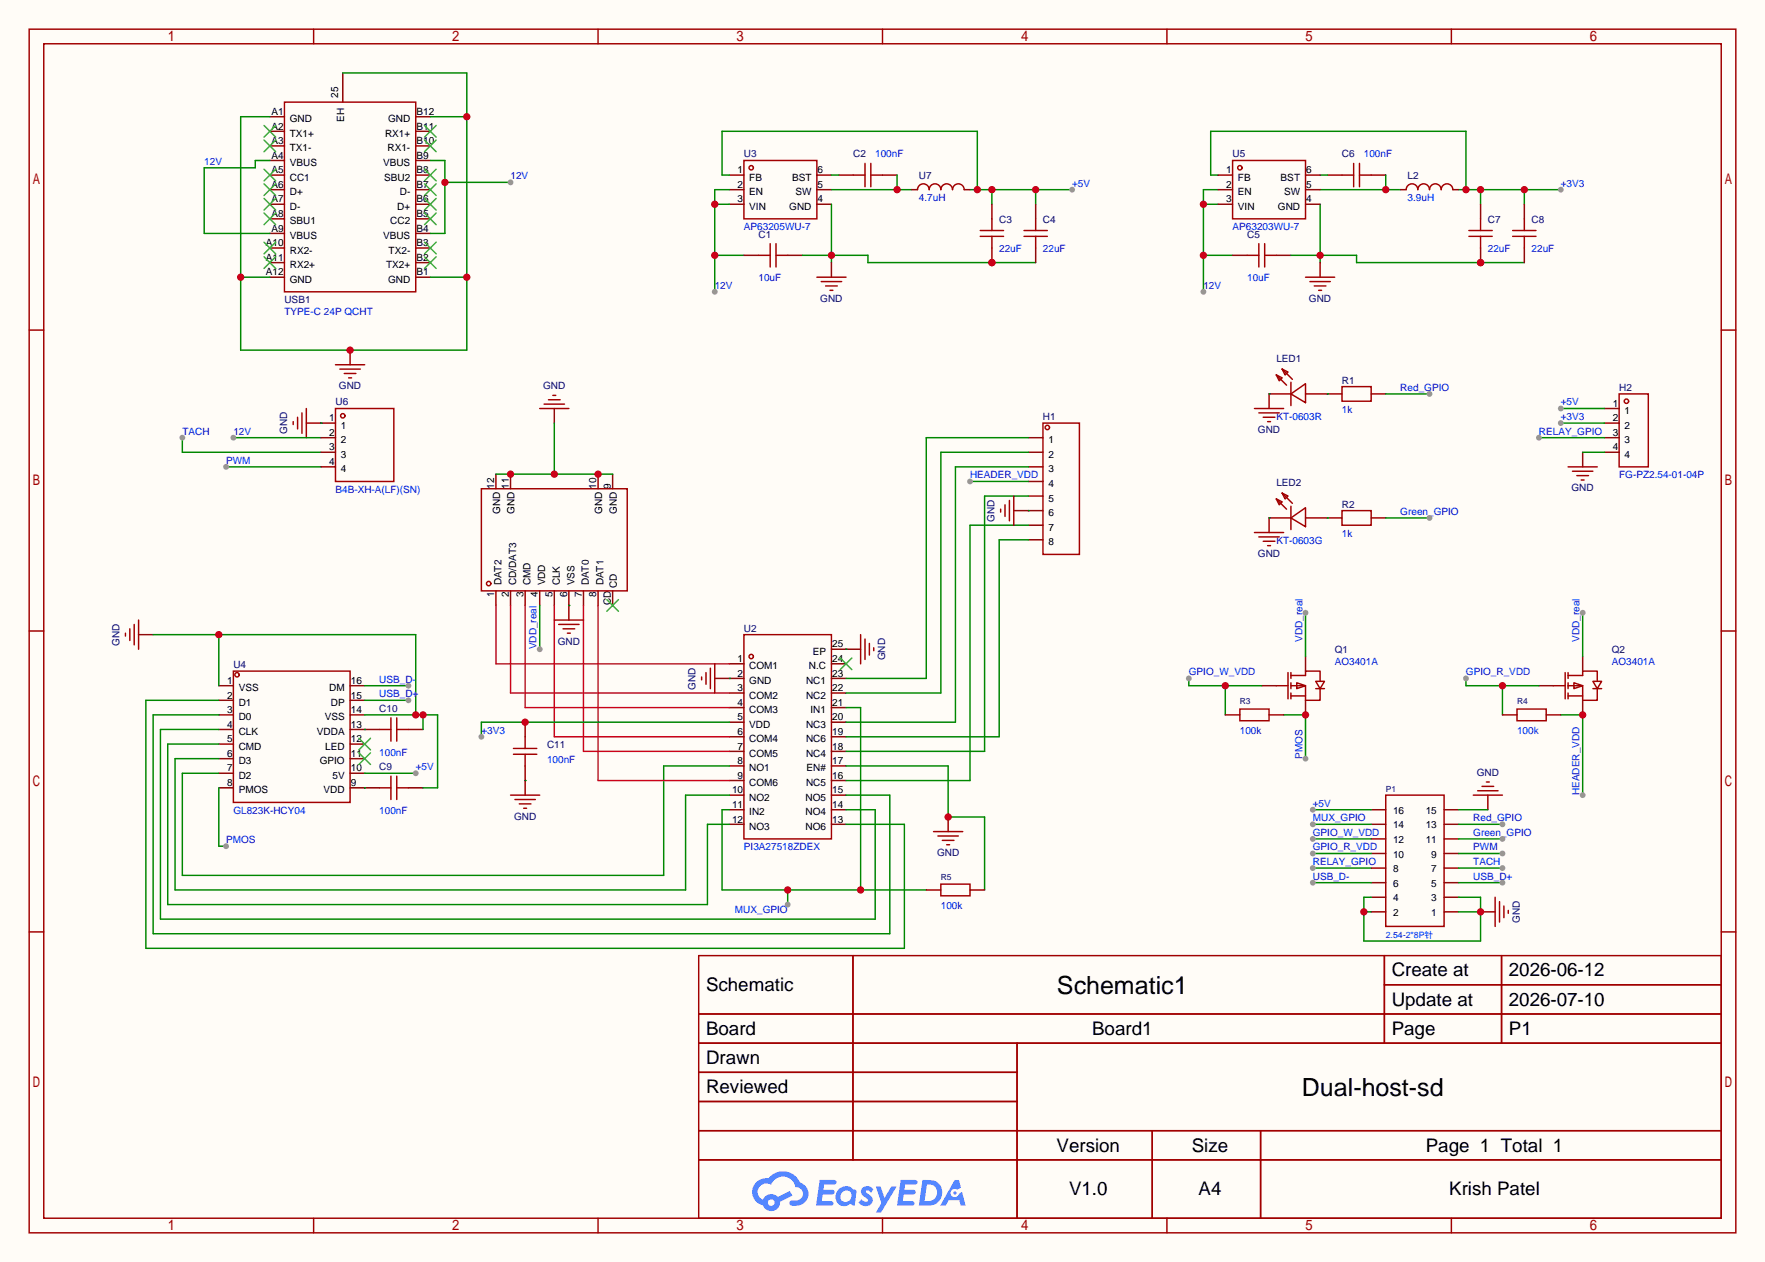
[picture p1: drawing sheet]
<svg xmlns="http://www.w3.org/2000/svg" width="307mm" height="220mm" viewBox="0 0 307 220" stroke-linecap="round" stroke-linejoin="round" font-family="sans-serif">
<path d="M0 0h307.3v219.7h-307.3z" fill="#fffcf7"/>
<g fill="none" stroke="#a10000" stroke-width=".25">
<path d="M5.1 5.1h297.2v209.5h-297.2zM7.6 7.6h292.1v204.5h-292.1zM54.6 5.1v2.5M104.1 5.1v2.5M153.7 5.1v2.5M203.2 5.1v2.5M252.7 5.1v2.5M5.1 57.5h2.5M299.7 57.5h2.6M5.1 109.9h2.5M299.7 109.9h2.6M5.1 162.2h2.5"/>
<path d="M121.7 166.4h178v45.7h-178zM121.7 176.5h178M148.5 166.4v35.5M241.1 166.4v15.2M241.1 171.4h58.6M261.5 166.4v15.2M299.7 162.2h2.6M121.7 181.6h178M121.7 186.7h55.4M121.7 196.8h178M121.7 191.8h55.4M177.1 181.6v30.5"/>
<path d="M200.6 196.8v15.3M219.5 196.8v15.3M54.6 212.1v2.5M104.1 212.1v2.5M121.7 201.9h178M153.7 212.1v2.5M203.2 212.1v2.5M252.7 212.1v2.5"/>
</g>
<g fill="#5487ff">
<path d="M150.2 206.8a1.3 1.3 0 0 1 1.9 .3l-.4 .6a.54 .54 0 0 0-.9-.3l.1 .3a1.58 1.58 0 0 1 1 1.5 1.43 1.43 0 0 1-2.4 .2l.5-.6a.64 .64 0 0 0 .5 .4 .64 .64 0 0 0 .7-.2l-.2-.3a1.6 1.6 0 0 1-1.1-1.5z"/>
<path d="M152.5 206.6h.8l.7 2 1.2-2h.9l-2.7 4.5h-.9l1-1.6z"/>
<path d="M142.7 205.4h1.7a1.31 1.31 0 0 1 1.2 .2 .4 .4 0 0 1-.3 .6h-1.8l-.1 .9h1.6a.4 .4 0 0 1 .4 .5 .4 .4 0 0 1-.5 .3h-1.6l-.2 1.2h.8a1.23 1.23 0 0 1 1.2 .2 .39 .39 0 0 1-.4 .6h-2.6z"/>
<path d="M156.8 205.4h1.7a1.32 1.32 0 0 1 1.2 .2 .39 .39 0 0 1-.3 .6h-1.8l-.1 .9h1.6a.4 .4 0 0 1 .4 .5 .4 .4 0 0 1-.4 .3h-1.7l-.2 1.2h.8a1.23 1.23 0 0 1 1.2 .2 .39 .39 0 0 1-.4 .6h-2.6z"/>
<path d="M166.2 205.4h.8l.3 1.4-.6 .3a.75 .75 0 0 0-1.1 .3 .75 .75 0 0 0 .5 1.1 .75 .75 0 0 0 .9-.7l.5-.3 .6 2.4h-.8l-.3-1h-1.8l-.5 1h-1z"/>
<path d="M160.6 205.4l-.6 4.5h1.4a2.27 2.27 0 0 0 2.7-2.3 2.27 2.27 0 0 0-2.7-2.2zM161.4 206.2a1.5 1.5 0 0 1 1.8 1.5 1.5 1.5 0 0 1-1.9 1.4h-.3z"/>
<path d="M146.1 207.1a1.62 1.62 0 0 0-.4 2.1 1.62 1.62 0 0 0 2 .6l.3-.3 .4 .3 .4 .1 .3-2.5-.1-.2-.5-.1a1.58 1.58 0 0 0-2.4 0zM146.7 207.6a.96 .96 0 0 1 1.4 0 .96 .96 0 0 1-.2 1.4 .95 .95 0 0 1-1.4 0 .95 .95 0 0 1 .2-1.4z"/>
<path d="M131.7 205.8a2.37 2.37 0 0 0 1.1 4 1.54 1.54 0 0 0 1.8 1 1.54 1.54 0 0 0 1.2-1.6l2.2-1.1-.5-.7-2 1a1.57 1.57 0 0 0-2.7 .5 1.5 1.5 0 0 1-.7-2.1 1.5 1.5 0 0 1 2.2-.5 2.23 2.23 0 0 1 2.3-1.5 2.23 2.23 0 0 1 2 1.9 1.16 1.16 0 0 1 1.2 1.1 1.16 1.16 0 0 1-1.1 1.2h-.7a.47 .47 0 0 0-.5 .4 .47 .47 0 0 0 .4 .5 2.23 2.23 0 0 0 2.3-.6 2.23 2.23 0 0 0 .4-2.3 2.16 2.16 0 0 0-1.3-1.1 3.2 3.2 0 0 0-5.5-.8l-1.1 .1zM133.7 209.4a.6 .6 0 0 1 1.2 0 .6 .6 0 0 1-1.2 0z"/>
<circle cx="166.3" cy="207.7" r=".28"/>
</g>
<g fill="none" stroke="#870000" stroke-width=".25">
<path d="M59.7 12.7v5.1M47 38.1h2.5M47 35.6h2.5M47 33h2.5M47 30.5h2.5M47 27.9h2.5M47 25.4h2.5M47 22.9h2.5M47 20.3h2.5M72.4 38.1h2.5M72.4 35.6h2.5M72.4 33h2.5"/>
<path d="M72.4 30.5h2.5M72.4 27.9h2.5M72.4 25.4h2.5M72.4 22.9h2.5M72.4 20.3h2.5M47 48.3h2.5M47 45.7h2.5M47 43.2h2.5M47 40.6h2.5M72.4 48.3h2.5M72.4 45.7h2.5M72.4 43.2h2.5"/>
<path d="M72.4 40.6h2.5M61 61v2.5M179.1 76.2h2.5M179.1 78.7h2.5M86.4 82.5v2.6M88.9 82.5v2.6M104.1 82.5v2.6M106.7 82.5v2.6M179.1 81.3h2.5M179.1 83.8h2.5M179.1 86.4h2.5M179.1 88.9h2.5"/>
<path d="M179.1 91.4h2.5M179.1 94h2.5M86.4 102.9v2.5M88.9 102.9v2.5M91.4 102.9v2.5M94 102.9v2.5M96.5 102.9v2.5M99.1 102.9v2.5M101.6 102.9v2.5M104.1 102.9v2.5M106.7 102.9v2.5M127 115.6h2.5"/>
<path d="M127 118.1h2.5M144.8 115.6h2.5M144.8 118.1h2.5M144.8 113h2.5M127 120.6h2.5M127 123.2h2.5M127 125.7h2.5M127 128.3h2.5M127 130.8h2.5M127 133.3h2.5M127 135.9h2.5M127 138.4h2.5"/>
<path d="M144.8 120.6h2.5M144.8 123.2h2.5M144.8 125.7h2.5M144.8 128.3h2.5M144.8 130.8h2.5M144.8 133.3h2.5M144.8 135.9h2.5M144.8 138.4h2.5M127 141h2.5M127 143.5h2.5M144.8 141h2.5M144.8 143.5h2.5"/>
</g>
<g fill="none" stroke="#3c3" stroke-width=".25">
<path d="M46 37.1l2 2M46 34.5l2 2.1M46 32l2 2M46 29.5l2 2M46 24.4l2 2M46 21.8l2 2.1M48 37.1l-2 2M48 34.5l-2 2.1M48 32l-2 2M48 29.5l-2 2M48 24.4l-2 2M48 21.8l-2 2.1"/>
<path d="M73.9 21.8l2 2.1M73.9 24.4l2 2M73.9 29.5l2 2M73.9 32l2 2M73.9 34.5l2 2.1M73.9 37.1l2 2M75.9 21.8l-2 2.1M75.9 24.4l-2 2M75.9 29.5l-2 2M75.9 32l-2 2M75.9 34.5l-2 2.1M75.9 37.1l-2 2"/>
<path d="M46 44.7l2 2M46 42.2l2 2M48 44.7l-2 2M48 42.2l-2 2M73.9 42.2l2 2M73.9 44.7l2 2M75.9 42.2l-2 2M75.9 44.7l-2 2M105.7 104.4l2 2M107.7 104.4l-2 2M146.3 114.6l2 2M148.3 114.6l-2 2"/>
</g>
<g fill="none" stroke="#a10000" stroke-width=".25">
<path d="M49.5 17.8h22.9v33h-22.9zM58.4 63.5h5.1M59.2 64.3h3.5M59.9 65h2.1M60.7 65.8h.5M181.6 73.7h6.4v22.8h-6.4zM83.8 85.1h25.4v17.8h-25.4zM129.5 110.5h15.3v35.5h-15.3z"/>
<circle cx="182.4" cy="74.4" r=".38"/>
<circle cx="85.1" cy="101.6" r=".38"/>
<circle cx="130.8" cy="114.3" r=".38"/>
</g>
<path d="M59.7 12.7h21.6v48.3h-39.4v-40.7h5.1M74.9 20.3h6.4M41.9 48.3h5.1M74.9 48.3h6.4" fill="none" stroke="#008700" stroke-width=".25"/>
<g fill="#c00">
<circle cx="41.9" cy="48.3" r=".63"/>
<circle cx="61" cy="61" r=".63"/>
<circle cx="81.3" cy="48.3" r=".63"/>
<circle cx="81.3" cy="20.3" r=".63"/>
</g>
<path d="M47 27.9h-2.6v1.3h-8.8v11.4h11.4M74.9 27.9h2.6v12.7h-2.6M77.5 31.8h11.4" fill="none" stroke="#008700" stroke-width=".25"/>
<circle cx="77.5" cy="31.7" r=".63" fill="#c00"/>
<circle cx="88.9" cy="31.8" r=".51" fill="#999"/>
<g fill="none" stroke="#a10000" stroke-width=".25">
<path d="M129.5 27.9h12.7v10.2h-12.7z"/>
<circle cx="130.8" cy="29.2" r=".38"/>
</g>
<path d="M127 30.5h2.5M127 33h2.5M127 35.6h2.5M142.2 30.5h2.6M142.2 33h2.6M142.2 35.6h2.6" fill="none" stroke="#870000" stroke-width=".25"/>
<path d="M209.5 35.6h2.6M212.1 33h-2.6v17.8M209.5 44.4h5.1" fill="none" stroke="#008700" stroke-width=".25"/>
<g fill="#c00">
<circle cx="209.6" cy="44.4" r=".63"/>
<circle cx="209.6" cy="35.6" r=".63"/>
</g>
<circle cx="209.5" cy="50.8" r=".51" fill="#999"/>
<path d="M124.5 35.6h2.5M127 33h-2.5v17.8M124.5 44.4h5" fill="none" stroke="#008700" stroke-width=".25"/>
<g fill="#c00">
<circle cx="124.5" cy="35.6" r=".63"/>
<circle cx="124.5" cy="44.4" r=".63"/>
</g>
<circle cx="124.5" cy="50.8" r=".51" fill="#999"/>
<path d="M132.1 44.4h2M134.1 42.4v4.1M135.1 44.4h2.1M135.1 42.4v4.1M217.2 44.4h2M219.2 42.4v4.1M220.2 44.4h2M220.2 42.4v4.1" fill="none" stroke="#a10000" stroke-width=".25"/>
<path d="M129.5 44.4h2.6M137.2 44.4h2.5M214.6 44.4h2.6M222.2 44.4h2.6" fill="none" stroke="#870000" stroke-width=".25"/>
<path d="M229.9 35.6v10.1M224.8 44.4h11.4v1.3h29.2" fill="none" stroke="#008700" stroke-width=".25"/>
<g fill="#c00">
<circle cx="257.8" cy="45.7" r=".63"/>
<circle cx="229.9" cy="44.4" r=".63"/>
</g>
<path d="M144.8 35.6v10.1M139.7 44.4h11.4v1.3h29.2" fill="none" stroke="#008700" stroke-width=".25"/>
<g fill="#c00">
<circle cx="144.8" cy="44.4" r=".63"/>
<circle cx="172.7" cy="45.7" r=".63"/>
</g>
<path d="M146 30.5h2.6M153.7 30.5h2.5M231.1 30.5h2.6M238.8 30.5h2.5M144.8 45.7v2.6M229.9 45.7v2.6M63.5 137.2h2.5M63.5 127h2.5M71.1 137.2h2.6M71.1 127h2.6M91.4 125.7v2.6M91.4 133.3v2.6" fill="none" stroke="#870000" stroke-width=".25"/>
<g fill="none" stroke="#a10000" stroke-width=".25">
<path d="M148.6 30.5h2M150.6 28.4v4.1M151.6 30.5h2.1M151.6 28.4v4.1M233.7 30.5h2M235.7 28.4v4.1M236.7 30.5h2.1M236.7 28.4v4.1M142.2 48.3h5.1M143 49h3.6M143.8 49.8h2M144.5 50.5h.5"/>
<path d="M227.3 48.3h5.1M228.1 49h3.5M228.9 49.8h2M229.6 50.5h.5M66 137.2h2.1M66 127h2.1M68.1 125v4M68.1 135.1v4.1M69.1 125v4M69.1 135.1v4.1M69.1 137.2h2M69.1 127h2"/>
<path d="M89.4 131.3h4.1M89.4 130.3h4.1M91.4 128.3v2M91.4 131.3v2"/>
</g>
<path d="M144.8 30.5h1.2M212.1 30.5h-1.3v-7.6h44.5v10.1M229.9 30.5h1.2M254 33h17.8M257.8 33v2.6M265.4 33v2.6" fill="none" stroke="#008700" stroke-width=".25"/>
<g fill="#c00">
<circle cx="255.3" cy="33" r=".63"/>
<circle cx="257.8" cy="33" r=".63"/>
<circle cx="265.4" cy="33" r=".63"/>
</g>
<circle cx="271.8" cy="33" r=".51" fill="#999"/>
<path d="M144.8 33h13.9M156.2 30.5v2.5" fill="none" stroke="#008700" stroke-width=".25"/>
<circle cx="156.2" cy="33" r=".63" fill="#c00"/>
<path d="M229.9 33h13.9M241.3 30.5v2.5" fill="none" stroke="#008700" stroke-width=".25"/>
<circle cx="241.3" cy="33" r=".63" fill="#c00"/>
<path d="M127 30.5h-1.3v-7.6h44.5v10.1M168.9 33h17.8M172.7 33v2.6M180.3 33v2.6" fill="none" stroke="#008700" stroke-width=".25"/>
<g fill="#c00">
<circle cx="172.7" cy="33" r=".63"/>
<circle cx="180.3" cy="33" r=".63"/>
<circle cx="170.2" cy="33" r=".63"/>
</g>
<circle cx="186.7" cy="33" r=".51" fill="#999"/>
<path d="M255.8 41.1h4" fill="none" stroke="#a10000" stroke-width=".25"/>
<path d="M257.8 43.2v2.5" fill="none" stroke="#870000" stroke-width=".25"/>
<circle cx="257.8" cy="45.7" r=".63" fill="#c00"/>
<path d="M257.8 38.1v2M170.7 41.1h4.1M255.8 40.1h4M257.8 41.1v2.1" fill="none" stroke="#a10000" stroke-width=".25"/>
<path d="M257.8 35.6v2.5M172.7 43.2v2.5" fill="none" stroke="#870000" stroke-width=".25"/>
<circle cx="172.7" cy="45.7" r=".63" fill="#c00"/>
<g fill="none" stroke="#a10000" stroke-width=".25">
<path d="M172.7 38.1v2M180.3 38.1v2M265.4 38.1v2M170.7 40.1h4.1M172.7 41.1v2.1M178.3 40.1h4.1M178.3 41.1h4.1M180.3 41.1v2.1M263.4 40.1h4.1M263.4 41.1h4.1M265.4 41.1v2.1M51.1 73.4v.5"/>
<path d="M51.8 72.6v2.1M52.6 71.9v3.5M53.3 71.1v5.1"/>
</g>
<path d="M172.7 35.6v2.5M180.3 35.6v2.5M265.4 35.6v2.5M180.3 43.2v2.5M265.4 43.2v2.5M53.3 73.7h2.6" fill="none" stroke="#870000" stroke-width=".25"/>
<path d="M40.6 76.2h15.3" fill="none" stroke="#008700" stroke-width=".25"/>
<circle cx="40.6" cy="76.2" r=".51" fill="#999"/>
<path d="M31.7 76.2v2.5h24.2" fill="none" stroke="#008700" stroke-width=".25"/>
<circle cx="31.7" cy="76.2" r=".51" fill="#999"/>
<path d="M39.4 81.3h16.5" fill="none" stroke="#008700" stroke-width=".25"/>
<circle cx="39.4" cy="81.3" r=".51" fill="#999"/>
<g fill="none" stroke="#a10000" stroke-width=".25">
<path d="M40.6 116.8h20.4v22.9h-20.4z"/>
<circle cx="41.3" cy="117.5" r=".38"/>
</g>
<g fill="none" stroke="#870000" stroke-width=".25">
<path d="M38.1 119.4h2.5M61 119.4h2.5M38.1 121.9h2.5M38.1 124.5h2.5M38.1 127h2.5M38.1 129.5h2.5M38.1 132.1h2.5M38.1 134.6h2.5M38.1 137.2h2.5M61 121.9h2.5M61 124.5h2.5M61 127h2.5"/>
<path d="M61 129.5h2.5M61 132.1h2.5M61 134.6h2.5M61 137.2h2.5"/>
</g>
<path d="M62.5 131.1l2 2M62.5 128.5l2 2.1M64.5 131.1l-2 2M64.5 128.5l-2 2.1" fill="none" stroke="#3c3" stroke-width=".25"/>
<path d="M63.5 134.6h8.9" fill="none" stroke="#008700" stroke-width=".25"/>
<circle cx="72.4" cy="134.6" r=".51" fill="#999"/>
<path d="M24.1 110.5h2.6" fill="none" stroke="#870000" stroke-width=".25"/>
<path d="M21.8 110.2v.5M22.6 109.5v2M23.4 108.7v3.6M24.1 107.9v5.1" fill="none" stroke="#a10000" stroke-width=".25"/>
<path d="M26.7 110.5h45.7v14M38.1 110.5v8.9M63.5 124.5h12.7v12.7h-2.5M73.7 124.5v2.5" fill="none" stroke="#008700" stroke-width=".25"/>
<g fill="#c00">
<circle cx="38.1" cy="110.5" r=".63"/>
<circle cx="72.4" cy="124.5" r=".63"/>
<circle cx="73.7" cy="124.5" r=".63"/>
</g>
<path d="M96.5 73.7v8.8M86.4 82.5h20.3M38.1 127h-10.2v33h124.5v-19h-5.1M38.1 129.5h-8.9v28h94v-14h3.8M38.1 121.9h-12.7v43.2h132.1v-21.6h-10.2M38.1 132.1h-7.6v22.8h88.9v-16.5h7.6M38.1 124.5h-11.4v38.1h128.2v-24.2h-7.6M127 133.3h-11.4v19.1h-83.9v-17.8h6.4" fill="none" stroke="#008700" stroke-width=".25"/>
<path d="M96.5 71.1v2.6" fill="none" stroke="#870000" stroke-width=".25"/>
<path d="M94 71.1h5.1M94.7 70.4h3.6M95.5 69.6h2M96.3 68.8h.5" fill="none" stroke="#a10000" stroke-width=".25"/>
<g fill="#c00">
<circle cx="88.9" cy="82.5" r=".63"/>
<circle cx="96.5" cy="82.5" r=".63"/>
<circle cx="104.1" cy="82.5" r=".63"/>
</g>
<path d="M86.4 105.4v10.2h40.6M88.9 105.4v15.2h38.1M91.4 105.4v17.8h35.6M96.5 105.4v22.9h30.5M101.6 105.4v25.4h25.4M104.1 105.4v30.5h22.9" fill="none" stroke="#c03" stroke-width=".25"/>
<path d="M212.1 30.5h2.5M212.1 33h2.5M212.1 35.6h2.5M227.3 30.5h2.6M227.3 33h2.6M227.3 35.6h2.6M243.8 33h1.1M253 33h1M99.1 105.4v2.5M124.5 118.1h2.5" fill="none" stroke="#870000" stroke-width=".25"/>
<g fill="none" stroke="#a10000" stroke-width=".25">
<path d="M214.6 27.9h12.7v10.2h-12.7zM244.9 33a1.02 1.02 0 0 1 1-1 1.02 1.02 0 0 1 1 1M246.9 33a1.02 1.02 0 0 1 1-1 1.02 1.02 0 0 1 1 1M248.9 33a1.02 1.02 0 0 1 1-1 1.02 1.02 0 0 1 1.1 1M251 33a1.02 1.02 0 0 1 1-1 1.02 1.02 0 0 1 1 1M96.5 107.9h5.1M97.3 108.7h3.5M98 109.5h2.1M98.8 110.2h.5M122.2 117.9v.5M122.9 117.1v2M123.7 116.3v3.6"/>
<path d="M124.5 115.6v5"/>
<circle cx="215.9" cy="29.2" r=".38"/>
</g>
<path d="M99.1 105.4h.1M127 118.1h.1M127 125.7h-43.2v2.6" fill="none" stroke="#008700" stroke-width=".25"/>
<circle cx="91.4" cy="125.7" r=".63" fill="#c00"/>
<circle cx="83.8" cy="128.3" r=".51" fill="#999"/>
<path d="M221 68.6h.1M231.1 68.6h.1M241.3 68.6h7.6M221 90.2h.1M231.1 90.2h.1M63.5 127h.1M63.5 137.2h.1" fill="none" stroke="#008700" stroke-width=".25"/>
<g fill="none" stroke="#a10000" stroke-width=".25">
<path d="M218.4 71.1h5.1M219.2 71.9h3.6M220 72.6h2M220.7 73.4h.5M222.2 65.3l1.1 .5-.5 .5zM222.2 65.3l1.8 1.8M223.3 64.3l1 .5-.5 .5zM223.3 64.3l1.7 1.7M224.8 68.6l2.5-1.8v3.3zM224.8 66.5v4.1M233.7 67.3h5.1v2.5h-5.1zM218.4 92.7h5.1"/>
<path d="M219.2 93.5h3.6M220 94.2h2M220.7 95h.5M222.2 86.9l1.1 .5-.5 .5zM222.2 86.9l1.8 1.7M223.3 85.9l1 .5-.5 .5zM223.3 85.9l1.7 1.7M224.8 90.2l2.5-1.8v3.3zM224.8 88.1v4.1M233.7 88.9h5.1v2.5h-5.1z"/>
</g>
<path d="M224.8 68.6h-3.8v2.5M227.3 68.6h6.4M238.8 68.6h2.5M224.8 90.2h-3.8v2.5M227.3 90.2h6.4M238.8 90.2h2.5" fill="none" stroke="#870000" stroke-width=".25"/>
<circle cx="248.9" cy="68.6" r=".51" fill="#999"/>
<path d="M241.3 90.2h7.6" fill="none" stroke="#008700" stroke-width=".25"/>
<circle cx="248.9" cy="90.2" r=".51" fill="#999"/>
<path d="M147.3 123.2h2.6v31.7M127 141h-1.3v13.9h35.6M137.2 154.9v2.6" fill="none" stroke="#008700" stroke-width=".25"/>
<g fill="#c00">
<circle cx="137.2" cy="154.9" r=".63"/>
<circle cx="149.9" cy="154.9" r=".63"/>
</g>
<circle cx="137.2" cy="157.5" r=".51" fill="#999"/>
<path d="M179.1 76.2h-17.8v41.9h-14M179.1 78.7h-15.3v41.9h-16.5M179.1 88.9h.1M179.1 81.3h-12.7v44.4h-19.1M179.1 91.4h-10.2v44.5h-21.6M179.1 86.4h-7.7v44.4h-24.1M179.1 94h-5.1v34.3h-26.7M147.3 133.3h17.8v8.9h6.3v12.7" fill="none" stroke="#008700" stroke-width=".25"/>
<path d="M176.5 88.9h2.6M91.4 135.9v2.5M165.1 142.2v2.6" fill="none" stroke="#870000" stroke-width=".25"/>
<path d="M174.2 88.6v.6M175 87.9v2M175.8 87.1v3.6M176.5 86.4v5M88.9 138.4h5.1M89.7 139.2h3.5M90.4 140h2.1M91.2 140.7h.5" fill="none" stroke="#a10000" stroke-width=".25"/>
<circle cx="165.1" cy="142.2" r=".63" fill="#c00"/>
<path d="M149.9 110.5v5.1M150.6 111.3v3.5M151.4 112v2M152.1 112.8v.5M162.6 144.8h5M163.3 145.5h3.6M164.1 146.3h2M164.8 147.1h.6" fill="none" stroke="#a10000" stroke-width=".25"/>
<path d="M147.3 113h2.6" fill="none" stroke="#870000" stroke-width=".25"/>
<path d="M147.3 113h.1M63.5 121.9h7.6" fill="none" stroke="#008700" stroke-width=".25"/>
<circle cx="71.1" cy="121.9" r=".51" fill="#999"/>
<path d="M63.5 119.4h7.6" fill="none" stroke="#008700" stroke-width=".25"/>
<circle cx="71.1" cy="119.4" r=".51" fill="#999"/>
<g fill="none" stroke="#a10000" stroke-width=".25">
<path d="M222.2 119.4h2.1M224.3 117.1v4.6M224.8 119.4h2.5v2.5h2.6v-2M224.8 117.6h2.5v-.8h2.6v1.8M224.8 117.1v1M224.8 118.9v1M225.8 118.9l1.5 .5-1.5 .5zM229.1 118.6h1.5l-.7 1.3zM229.1 119.9h1.5M270.5 119.4h2M272.5 117.1v4.6M273 119.4h2.6v2.5h2.5v-2"/>
<path d="M273 117.6h2.6v-.8h2.5v1.8M273 117.1v1M273 118.9v1M274.1 118.9l1.5 .5-1.5 .5zM277.4 118.6h1.5l-.8 1.3zM277.4 119.9h1.5M224.8 121.2h2.5M224.8 120.6v1.1M273 121.2h2.6M273 120.6v1.1"/>
</g>
<path d="M219.7 119.4h2.5M227.3 114.3v2.5M268 119.4h2.5M275.6 114.3v2.5M227.3 121.9v2.6M275.6 121.9v2.6" fill="none" stroke="#870000" stroke-width=".25"/>
<path d="M255.3 118.1v1.3h12.7M261.6 119.4v5.1" fill="none" stroke="#008700" stroke-width=".25"/>
<circle cx="261.6" cy="119.4" r=".63" fill="#c00"/>
<circle cx="255.3" cy="118.1" r=".51" fill="#999"/>
<path d="M207 118.1v1.3h12.7M213.4 119.4v5.1" fill="none" stroke="#008700" stroke-width=".25"/>
<circle cx="213.4" cy="119.4" r=".63" fill="#c00"/>
<circle cx="207" cy="118.1" r=".51" fill="#999"/>
<path d="M94 105.4v7.6" fill="none" stroke="#008700" stroke-width=".25"/>
<circle cx="94" cy="113" r=".51" fill="#999"/>
<path d="M275.6 106.7v7.6" fill="none" stroke="#008700" stroke-width=".25"/>
<circle cx="275.6" cy="106.7" r=".51" fill="#999"/>
<path d="M227.3 106.7v7.6" fill="none" stroke="#008700" stroke-width=".25"/>
<circle cx="227.3" cy="106.7" r=".51" fill="#999"/>
<path d="M38.1 137.2v10.1h1.3" fill="none" stroke="#008700" stroke-width=".25"/>
<circle cx="39.4" cy="147.3" r=".51" fill="#999"/>
<path d="M271.8 124.5h3.8v13.9" fill="none" stroke="#008700" stroke-width=".25"/>
<circle cx="275.6" cy="124.5" r=".63" fill="#c00"/>
<circle cx="275.6" cy="138.4" r=".51" fill="#999"/>
<path d="M223.5 124.5h3.8v7.6" fill="none" stroke="#008700" stroke-width=".25"/>
<circle cx="227.3" cy="124.5" r=".63" fill="#c00"/>
<circle cx="227.3" cy="132.1" r=".51" fill="#999"/>
<path d="M168.9 83.8h10.2" fill="none" stroke="#008700" stroke-width=".25"/>
<circle cx="168.9" cy="83.8" r=".51" fill="#999"/>
<g fill="none" stroke="#a10000" stroke-width=".25">
<path d="M58.4 71.1h10.2v12.7h-10.2zM281.9 68.6h5.1v12.7h-5.1z"/>
<circle cx="59.7" cy="72.4" r=".38"/>
<circle cx="283.2" cy="69.8" r=".38"/>
</g>
<path d="M55.9 73.7h2.5M55.9 76.2h2.5M55.9 78.7h2.5M279.4 73.7h2.5M279.4 76.2h2.5M279.4 78.7h2.5M279.4 71.1h2.5M55.9 81.3h2.5" fill="none" stroke="#870000" stroke-width=".25"/>
<path d="M55.9 73.7h.1M271.8 71.1h7.6" fill="none" stroke="#008700" stroke-width=".25"/>
<circle cx="271.8" cy="71.1" r=".51" fill="#999"/>
<path d="M271.8 73.7h7.6" fill="none" stroke="#008700" stroke-width=".25"/>
<circle cx="271.8" cy="73.7" r=".51" fill="#999"/>
<path d="M268 76.2h11.4" fill="none" stroke="#008700" stroke-width=".25"/>
<circle cx="268" cy="76.2" r=".51" fill="#999"/>
<path d="M228.6 151.1h10.2" fill="none" stroke="#008700" stroke-width=".25"/>
<circle cx="228.6" cy="151.1" r=".51" fill="#999"/>
<g fill="none" stroke="#870000" stroke-width=".25">
<path d="M158.7 33h1.1M167.9 33h1M275.6 78.7v2.6M213.4 124.5h2.5M221 124.5h2.5M261.6 124.5h2.6M269.2 124.5h2.6M161.3 154.9h2.5M168.9 154.9h2.5M238.8 158.7h2.5M238.8 156.2h2.5M238.8 153.7h2.5"/>
<path d="M238.8 151.1h2.5M238.8 148.6h2.5M238.8 146h2.5M238.8 143.5h2.5M238.8 141h2.5M251.5 158.7h2.5M251.5 156.2h2.5M251.5 153.7h2.5M251.5 151.1h2.5M251.5 148.6h2.5M251.5 146h2.5M251.5 143.5h2.5"/>
<path d="M251.5 141h2.5"/>
</g>
<path d="M159.8 33a1.02 1.02 0 0 1 1-1 1.02 1.02 0 0 1 1 1M161.8 33a1.02 1.02 0 0 1 1-1 1.02 1.02 0 0 1 1 1M163.8 33a1.02 1.02 0 0 1 1.1-1 1.02 1.02 0 0 1 1 1M165.9 33a1.02 1.02 0 0 1 1-1 1.02 1.02 0 0 1 1 1M273 81.3h5.1M273.8 82h3.6M274.6 82.8h2M275.3 83.6h.5M215.9 123.4h5.1v2.1h-5.1zM241.3 138.4h10.2v22.9h-10.2zM264.2 123.4h5v2.1h-5zM163.8 153.9h5.1v2.1h-5.1z" fill="none" stroke="#a10000" stroke-width=".25"/>
<path d="M275.6 78.7h3.8M228.6 141h10.2" fill="none" stroke="#008700" stroke-width=".25"/>
<circle cx="228.6" cy="141" r=".51" fill="#999"/>
<path d="M259.1 138.4v2.6M257.8 158.7h2.5" fill="none" stroke="#870000" stroke-width=".25"/>
<path d="M256.5 138.4h5.1M257.3 137.7h3.6M258.1 136.9h2M258.8 136.1h.5M260.3 156.2v5.1M261.1 157v3.5M261.9 157.7v2.1M262.6 158.5v.5" fill="none" stroke="#a10000" stroke-width=".25"/>
<path d="M228.6 143.5h10.2M254 141h5.1" fill="none" stroke="#008700" stroke-width=".25"/>
<circle cx="228.6" cy="143.5" r=".51" fill="#999"/>
<path d="M228.6 146h10.2" fill="none" stroke="#008700" stroke-width=".25"/>
<circle cx="228.6" cy="146" r=".51" fill="#999"/>
<path d="M228.6 148.6h10.2" fill="none" stroke="#008700" stroke-width=".25"/>
<circle cx="228.6" cy="148.6" r=".51" fill="#999"/>
<path d="M254 143.5h7.6" fill="none" stroke="#008700" stroke-width=".25"/>
<circle cx="261.6" cy="143.5" r=".51" fill="#999"/>
<path d="M254 146h7.6" fill="none" stroke="#008700" stroke-width=".25"/>
<circle cx="261.6" cy="146" r=".51" fill="#999"/>
<path d="M254 148.6h7.6" fill="none" stroke="#008700" stroke-width=".25"/>
<circle cx="261.6" cy="148.6" r=".51" fill="#999"/>
<path d="M254 151.1h7.6" fill="none" stroke="#008700" stroke-width=".25"/>
<circle cx="261.6" cy="151.1" r=".51" fill="#999"/>
<path d="M228.6 153.7h10.2" fill="none" stroke="#008700" stroke-width=".25"/>
<circle cx="228.6" cy="153.7" r=".51" fill="#999"/>
<path d="M254 153.7h7.6" fill="none" stroke="#008700" stroke-width=".25"/>
<circle cx="261.6" cy="153.7" r=".51" fill="#999"/>
<path d="M237.5 158.7h1.3M238.8 156.2h-1.3v7.6h20.3v-7.6h-3.8M254 158.7h3.8" fill="none" stroke="#008700" stroke-width=".25"/>
<g fill="#c00">
<circle cx="257.8" cy="158.7" r=".63"/>
<circle cx="237.5" cy="158.7" r=".63"/>
</g>
<path d="M91.4 135.9h.1" fill="none" stroke="#008700" stroke-width=".25"/>
<g font-size="4.4">
<text x="184.1" y="173.1">Schematic1</text>
<text x="226.7" y="190.9">Dual-host-sd</text>
</g>
<g font-size="3.3">
<text x="122.9" y="172.5">Schematic</text>
<text x="242.3" y="170">Create at</text>
<text x="262.7" y="170">2026-06-12</text>
<text x="242.3" y="175.1">Update at</text>
<text x="262.7" y="175.1">2026-07-10</text>
<text x="122.9" y="180.2">Board</text>
<text x="122.9" y="185.2">Drawn</text>
<text x="190.2" y="180.2">Board1</text>
<text x="242.3" y="180.2">Page</text>
<text x="262.7" y="180.2">P1</text>
<text x="122.9" y="190.3">Reviewed</text>
<text x="184" y="200.5">Version</text>
<text x="207.5" y="200.5">Size</text>
<text x="248.3" y="200.5">Page 1 Total 1</text>
<text x="186.1" y="208.1">V1.0</text>
<text x="208.7" y="208.1">A4</text>
<text x="252.4" y="208.1">Krish Patel</text>
</g>
<g font-size="1.7">
<text x="58.9" y="17" transform="rotate(-90 58.9 17)">25</text>
<text x="47.3" y="22.5">A2</text>
<text x="47.3" y="20">A1</text>
<text x="50.5" y="23.8">TX1+</text>
<text x="50.5" y="21.3">GND</text>
<text x="59.9" y="21.2" transform="rotate(-90 59.9 21.2)">EH</text>
<text x="67" y="23.8">RX1+</text>
<text x="67.6" y="21.3">GND</text>
<text x="72.5" y="20">B12</text>
<text x="72.5" y="22.5">B11</text>
<text x="47.3" y="27.6">A4</text>
<text x="47.3" y="25.1">A3</text>
<text x="50.5" y="28.9">VBUS</text>
<text x="50.5" y="26.4">TX1-</text>
<text x="66.7" y="28.9">VBUS</text>
<text x="67.5" y="26.4">RX1-</text>
<text x="72.5" y="25.1">B10</text>
<text x="72.5" y="27.6">B9</text>
<text x="47.3" y="35.2">A7</text>
<text x="47.3" y="32.7">A6</text>
<text x="47.3" y="30.2">A5</text>
<text x="50.5" y="34">D+</text>
<text x="50.5" y="31.4">CC1</text>
<text x="66.9" y="31.4">SBU2</text>
<text x="69.6" y="34">D-</text>
<text x="72.5" y="30.2">B8</text>
<text x="72.5" y="32.7">B7</text>
<text x="72.5" y="35.2">B6</text>
<text x="128.4" y="30.2">1</text>
<text x="128.4" y="32.7">2</text>
<text x="128.4" y="35.2">3</text>
<text x="130.5" y="31.4">FB</text>
<text x="130.5" y="34">EN</text>
<text x="137.9" y="31.4">BST</text>
<text x="138.5" y="34">SW</text>
<text x="142.4" y="35.2">4</text>
<text x="142.4" y="32.7">5</text>
<text x="142.4" y="30.2">6</text>
<text x="213.5" y="30.2">1</text>
<text x="213.5" y="32.7">2</text>
<text x="213.5" y="35.2">3</text>
<text x="215.6" y="31.4">FB</text>
<text x="215.6" y="34">EN</text>
<text x="223" y="31.4">BST</text>
<text x="223.6" y="34">SW</text>
<text x="227.5" y="35.2">4</text>
<text x="227.5" y="32.7">5</text>
<text x="227.5" y="30.2">6</text>
<text x="47.3" y="40.3">A9</text>
<text x="47.3" y="37.8">A8</text>
<text x="50.5" y="41.6">VBUS</text>
<text x="50.5" y="39.1">SBU1</text>
<text x="50.5" y="36.5">D-</text>
<text x="66.7" y="41.6">VBUS</text>
<text x="68" y="39.1">CC2</text>
<text x="69.2" y="36.5">D+</text>
<text x="72.5" y="37.8">B5</text>
<text x="72.5" y="40.3">B4</text>
<text x="130.5" y="36.5">VIN</text>
<text x="137.4" y="36.5">GND</text>
<text x="215.6" y="36.5">VIN</text>
<text x="222.5" y="36.5">GND</text>
<text x="46.3" y="47.9">A12</text>
<text x="46.3" y="45.4">A11</text>
<text x="46.3" y="42.9">A10</text>
<text x="50.5" y="46.7">RX2+</text>
<text x="50.5" y="44.1">RX2-</text>
<text x="67.2" y="46.7">TX2+</text>
<text x="67.7" y="44.1">TX2-</text>
<text x="72.5" y="42.9">B3</text>
<text x="72.5" y="45.4">B2</text>
<text x="72.5" y="47.9">B1</text>
<text x="50.5" y="49.2">GND</text>
<text x="67.6" y="49.2">GND</text>
<text x="280.8" y="70.8">1</text>
<text x="57.3" y="73.3">1</text>
<text x="57.3" y="75.9">2</text>
<text x="59.4" y="74.6">1</text>
<text x="59.4" y="77.2">2</text>
<text x="182.5" y="77.2">1</text>
<text x="280.8" y="73.3">2</text>
<text x="280.8" y="75.9">3</text>
<text x="282.9" y="72.1">1</text>
<text x="282.9" y="74.6">2</text>
<text x="282.9" y="77.2">3</text>
<text x="57.3" y="78.4">3</text>
<text x="57.3" y="81">4</text>
<text x="59.4" y="79.7">3</text>
<text x="59.4" y="82.2">4</text>
<text x="182.5" y="79.7">2</text>
<text x="182.5" y="82.2">3</text>
<text x="280.8" y="78.4">4</text>
<text x="282.9" y="79.7">4</text>
<text x="86" y="85.1" transform="rotate(-90 86 85.1)">12</text>
<text x="87.1" y="89.5" transform="rotate(-90 87.1 89.5)">GND</text>
<text x="88.6" y="85.1" transform="rotate(-90 88.6 85.1)">11</text>
<text x="89.6" y="89.5" transform="rotate(-90 89.6 89.5)">GND</text>
<text x="103.8" y="85.1" transform="rotate(-90 103.8 85.1)">10</text>
<text x="104.8" y="89.5" transform="rotate(-90 104.8 89.5)">GND</text>
<text x="106.4" y="85.1" transform="rotate(-90 106.4 85.1)">9</text>
<text x="107.4" y="89.5" transform="rotate(-90 107.4 89.5)">GND</text>
<text x="182.5" y="84.8">4</text>
<text x="182.5" y="87.3">5</text>
<text x="182.5" y="89.9">6</text>
<text x="182.5" y="92.4">7</text>
<text x="182.5" y="94.9">8</text>
<text x="87.3" y="101.9" transform="rotate(-90 87.3 101.9)">DAT2</text>
<text x="89.9" y="101.9" transform="rotate(-90 89.9 101.9)">CD/DAT3</text>
<text x="92.4" y="101.9" transform="rotate(-90 92.4 101.9)">CMD</text>
<text x="94.9" y="101.9" transform="rotate(-90 94.9 101.9)">VDD</text>
<text x="97.5" y="101.9" transform="rotate(-90 97.5 101.9)">CLK</text>
<text x="100" y="101.9" transform="rotate(-90 100 101.9)">VSS</text>
<text x="102.6" y="101.9" transform="rotate(-90 102.6 101.9)">DAT0</text>
<text x="105.1" y="101.9" transform="rotate(-90 105.1 101.9)">DAT1</text>
<text x="86" y="104" transform="rotate(-90 86 104)">1</text>
<text x="88.6" y="104" transform="rotate(-90 88.6 104)">2</text>
<text x="91.1" y="104" transform="rotate(-90 91.1 104)">3</text>
<text x="93.7" y="104" transform="rotate(-90 93.7 104)">4</text>
<text x="96.2" y="104" transform="rotate(-90 96.2 104)">5</text>
<text x="98.7" y="104" transform="rotate(-90 98.7 104)">6</text>
<text x="101.3" y="104" transform="rotate(-90 101.3 104)">7</text>
<text x="103.8" y="104" transform="rotate(-90 103.8 104)">8</text>
<text x="106.4" y="105.4" transform="rotate(-90 106.4 105.4)">CD</text>
<text x="107.4" y="102.4" transform="rotate(-90 107.4 102.4)">CD</text>
<text x="141.5" y="114">EP</text>
<text x="144.9" y="112.7">25</text>
<text x="39.5" y="119.1">1</text>
<text x="61.1" y="119.1">16</text>
<text x="128.4" y="115.3">1</text>
<text x="128.4" y="117.8">2</text>
<text x="130.5" y="116.5">COM1</text>
<text x="130.5" y="119.1">GND</text>
<text x="140.4" y="119.1">NC1</text>
<text x="140.8" y="116.5">N.C</text>
<text x="144.9" y="117.8">23</text>
<text x="144.9" y="115.3">24</text>
<text x="39.5" y="121.6">2</text>
<text x="39.5" y="124.1">3</text>
<text x="41.6" y="120.3">VSS</text>
<text x="41.6" y="122.9">D1</text>
<text x="41.6" y="125.4">D0</text>
<text x="56.5" y="125.4">VSS</text>
<text x="57.3" y="120.3">DM</text>
<text x="57.6" y="122.9">DP</text>
<text x="61.1" y="124.1">14</text>
<text x="61.1" y="121.6">15</text>
<text x="128.4" y="120.3">3</text>
<text x="128.4" y="122.9">4</text>
<text x="128.4" y="125.4">5</text>
<text x="130.5" y="121.6">COM2</text>
<text x="130.5" y="124.1">COM3</text>
<text x="140.4" y="121.6">NC2</text>
<text x="141.1" y="124.1">IN1</text>
<text x="144.9" y="125.4">20</text>
<text x="144.9" y="122.9">21</text>
<text x="144.9" y="120.3">22</text>
<text x="39.5" y="126.7">4</text>
<text x="39.5" y="129.2">5</text>
<text x="39.5" y="131.8">6</text>
<text x="41.6" y="128">CLK</text>
<text x="41.6" y="130.5">CMD</text>
<text x="55.2" y="128">VDDA</text>
<text x="56.6" y="130.5">LED</text>
<text x="61.1" y="131.8">11</text>
<text x="61.1" y="129.2">12</text>
<text x="61.1" y="126.7">13</text>
<text x="128.4" y="128">6</text>
<text x="128.4" y="130.5">7</text>
<text x="130.5" y="126.7">VDD</text>
<text x="130.5" y="129.2">COM4</text>
<text x="130.5" y="131.8">COM5</text>
<text x="140.4" y="131.8">NC4</text>
<text x="140.4" y="129.2">NC6</text>
<text x="140.4" y="126.7">NC3</text>
<text x="144.9" y="130.5">18</text>
<text x="144.9" y="128">19</text>
<text x="39.5" y="134.3">7</text>
<text x="39.5" y="136.8">8</text>
<text x="41.6" y="133">D3</text>
<text x="41.6" y="135.6">D2</text>
<text x="55.7" y="133">GPIO</text>
<text x="57.9" y="135.6">5V</text>
<text x="61.1" y="136.8">9</text>
<text x="61.1" y="134.3">10</text>
<text x="128.4" y="133">8</text>
<text x="128.4" y="135.6">9</text>
<text x="130.5" y="134.3">NO1</text>
<text x="130.5" y="136.8">COM6</text>
<text x="140.4" y="136.8">NC5</text>
<text x="140.5" y="134.3">EN#</text>
<text x="144.9" y="135.6">16</text>
<text x="144.9" y="133">17</text>
<text x="41.6" y="138.1">PMOS</text>
<text x="56.3" y="138.1">VDD</text>
<text x="127.5" y="138.1">10</text>
<text x="127.5" y="140.7">11</text>
<text x="127.5" y="143.2">12</text>
<text x="130.5" y="139.4">NO2</text>
<text x="130.5" y="141.9">IN2</text>
<text x="140.3" y="141.9">NO4</text>
<text x="140.3" y="139.4">NO5</text>
<text x="144.9" y="143.2">13</text>
<text x="144.9" y="140.7">14</text>
<text x="144.9" y="138.1">15</text>
<text x="242.6" y="141.7">16</text>
<text x="248.3" y="141.7">15</text>
<text x="130.5" y="144.5">NO3</text>
<text x="140.3" y="144.5">NO6</text>
<text x="242.6" y="149.3">10</text>
<text x="242.6" y="146.8">12</text>
<text x="242.6" y="144.2">14</text>
<text x="248.3" y="146.8">11</text>
<text x="248.3" y="144.2">13</text>
<text x="249.2" y="149.3">9</text>
<text x="242.6" y="154.4">6</text>
<text x="242.6" y="151.8">8</text>
<text x="249.2" y="154.4">5</text>
<text x="249.2" y="151.8">7</text>
<text x="242.6" y="159.5">2</text>
<text x="242.6" y="156.9">4</text>
<text x="249.2" y="159.5">1</text>
<text x="249.2" y="156.9">3</text>
</g>
<g font-size="1.7" fill="#00f">
<text x="35.6" y="28.7">12V</text>
<text x="152.4" y="27.4">100nF</text>
<text x="237.5" y="27.4">100nF</text>
<text x="88.9" y="31.2">12V</text>
<text x="160" y="35">4.7uH</text>
<text x="186.7" y="32.5">+5V</text>
<text x="245.1" y="35">3.9uH</text>
<text x="271.8" y="32.5">+3V3</text>
<text x="129.5" y="40.1">AP63205WU-7</text>
<text x="214.6" y="40.1">AP63203WU-7</text>
<text x="174" y="43.9">22uF</text>
<text x="181.6" y="43.9">22uF</text>
<text x="259.1" y="43.9">22uF</text>
<text x="266.7" y="43.9">22uF</text>
<text x="124.5" y="50.3">12V</text>
<text x="132.1" y="49">10uF</text>
<text x="209.5" y="50.3">12V</text>
<text x="217.2" y="49">10uF</text>
<text x="49.5" y="54.8">TYPE-C 24P QCHT</text>
<text x="233.7" y="71.8">1k</text>
<text x="243.8" y="68">Red_GPIO</text>
<text x="271.8" y="70.6">+5V</text>
<text x="31.7" y="75.7">TACH</text>
<text x="40.6" y="75.7">12V</text>
<text x="222.2" y="73.1">KT-0603R</text>
<text x="268" y="75.7">RELAY_GPIO</text>
<text x="271.8" y="73.1">+3V3</text>
<text x="39.4" y="80.7">PWM</text>
<text x="168.9" y="83.3">HEADER_VDD</text>
<text x="281.9" y="83.3">FG-PZ2.54-01-04P</text>
<text x="58.4" y="85.8">B4B-XH-A(LF)(SN)</text>
<text x="243.8" y="89.6">Green_GPIO</text>
<text x="222.2" y="94.7">KT-0603G</text>
<text x="233.7" y="93.4">1k</text>
<text x="93.4" y="113" transform="rotate(-90 93.4 113)">VDD_real</text>
<text x="226.8" y="111.8" transform="rotate(-90 226.8 111.8)">VDD_real</text>
<text x="275" y="111.8" transform="rotate(-90 275 111.8)">VDD_real</text>
<text x="66" y="118.8">USB_D-</text>
<text x="207" y="117.6">GPIO_W_VDD</text>
<text x="232.4" y="115.8">AO3401A</text>
<text x="255.3" y="117.6">GPIO_R_VDD</text>
<text x="280.7" y="115.8">AO3401A</text>
<text x="66" y="121.4">USB_D+</text>
<text x="66" y="131.5">100nF</text>
<text x="83.8" y="127.7">+3V3</text>
<text x="215.9" y="127.7">100k</text>
<text x="264.2" y="127.7">100k</text>
<text x="72.4" y="134.1">+5V</text>
<text x="95.2" y="132.8">100nF</text>
<text x="226.8" y="132.1" transform="rotate(-90 226.8 132.1)">PMOS</text>
<text x="40.6" y="141.7">GL823K-HCY04</text>
<text x="66" y="141.7">100nF</text>
<text x="228.6" y="140.4">+5V</text>
<text x="228.6" y="143">MUX_GPIO</text>
<text x="256.5" y="143">Red_GPIO</text>
<text x="275" y="138.4" transform="rotate(-90 275 138.4)">HEADER_VDD</text>
<text x="39.4" y="146.8">PMOS</text>
<text x="129.5" y="148">PI3A27518ZDEX</text>
<text x="228.6" y="145.5">GPIO_W_VDD</text>
<text x="228.6" y="148">GPIO_R_VDD</text>
<text x="256.5" y="145.5">Green_GPIO</text>
<text x="256.5" y="148">PWM</text>
<text x="228.6" y="150.6">RELAY_GPIO</text>
<text x="228.6" y="153.1">USB_D-</text>
<text x="256.5" y="150.6">TACH</text>
<text x="256.5" y="153.1">USB_D+</text>
<text x="128" y="159">MUX_GPIO</text>
<text x="163.8" y="158.2">100k</text>
</g>
<g font-size="1.7" fill="#000080">
<text x="129.5" y="27.4">U3</text>
<text x="148.6" y="27.4">C2</text>
<text x="214.6" y="27.4">U5</text>
<text x="233.7" y="27.4">C6</text>
<text x="160" y="31.2">U7</text>
<text x="245.1" y="31.2">L2</text>
<text x="132.1" y="41.4">C1</text>
<text x="174" y="38.8">C3</text>
<text x="181.6" y="38.8">C4</text>
<text x="217.2" y="41.4">C5</text>
<text x="259.1" y="38.8">C7</text>
<text x="266.7" y="38.8">C8</text>
<text x="49.5" y="52.8">USB1</text>
<text x="142.8" y="52.5">GND</text>
<text x="227.9" y="52.5">GND</text>
<text x="222.2" y="63">LED1</text>
<text x="58.4" y="70.6">U6</text>
<text x="59" y="67.8">GND</text>
<text x="94.6" y="67.8">GND</text>
<text x="233.7" y="66.8">R1</text>
<text x="281.9" y="68">H2</text>
<text x="50" y="75.6" transform="rotate(-90 50 75.6)">GND</text>
<text x="181.6" y="73.1">H1</text>
<text x="219" y="75.4">GND</text>
<text x="222.2" y="84.5">LED2</text>
<text x="233.7" y="88.4">R2</text>
<text x="273.7" y="85.6">GND</text>
<text x="173.2" y="90.8" transform="rotate(-90 173.2 90.8)">GND</text>
<text x="219" y="97">GND</text>
<text x="20.8" y="112.4" transform="rotate(-90 20.8 112.4)">GND</text>
<text x="97.1" y="112.2">GND</text>
<text x="129.5" y="109.9">U2</text>
<text x="232.4" y="113.8">Q1</text>
<text x="280.7" y="113.8">Q2</text>
<text x="40.6" y="116.3">U4</text>
<text x="154.1" y="115" transform="rotate(-90 154.1 115)">GND</text>
<text x="66" y="123.9">C10</text>
<text x="121.1" y="120" transform="rotate(-90 121.1 120)">GND</text>
<text x="95.2" y="130.3">C11</text>
<text x="66" y="134.1">C9</text>
<text x="257.1" y="135.1">GND</text>
<text x="89.5" y="142.7">GND</text>
<text x="163.2" y="149.1">GND</text>
<text x="264.6" y="160.7" transform="rotate(-90 264.6 160.7)">GND</text>
</g>
<g font-size="1.5" fill="#000080">
<text x="215.9" y="122.6">R3</text>
<text x="264.2" y="122.6">R4</text>
<text x="241.3" y="137.9">P1</text>
<text x="163.8" y="153.1">R5</text>
</g>
<text font-size="1.5" fill="#00f" x="241.3" y="163.4">2.54-2*8P针</text>
</svg>
